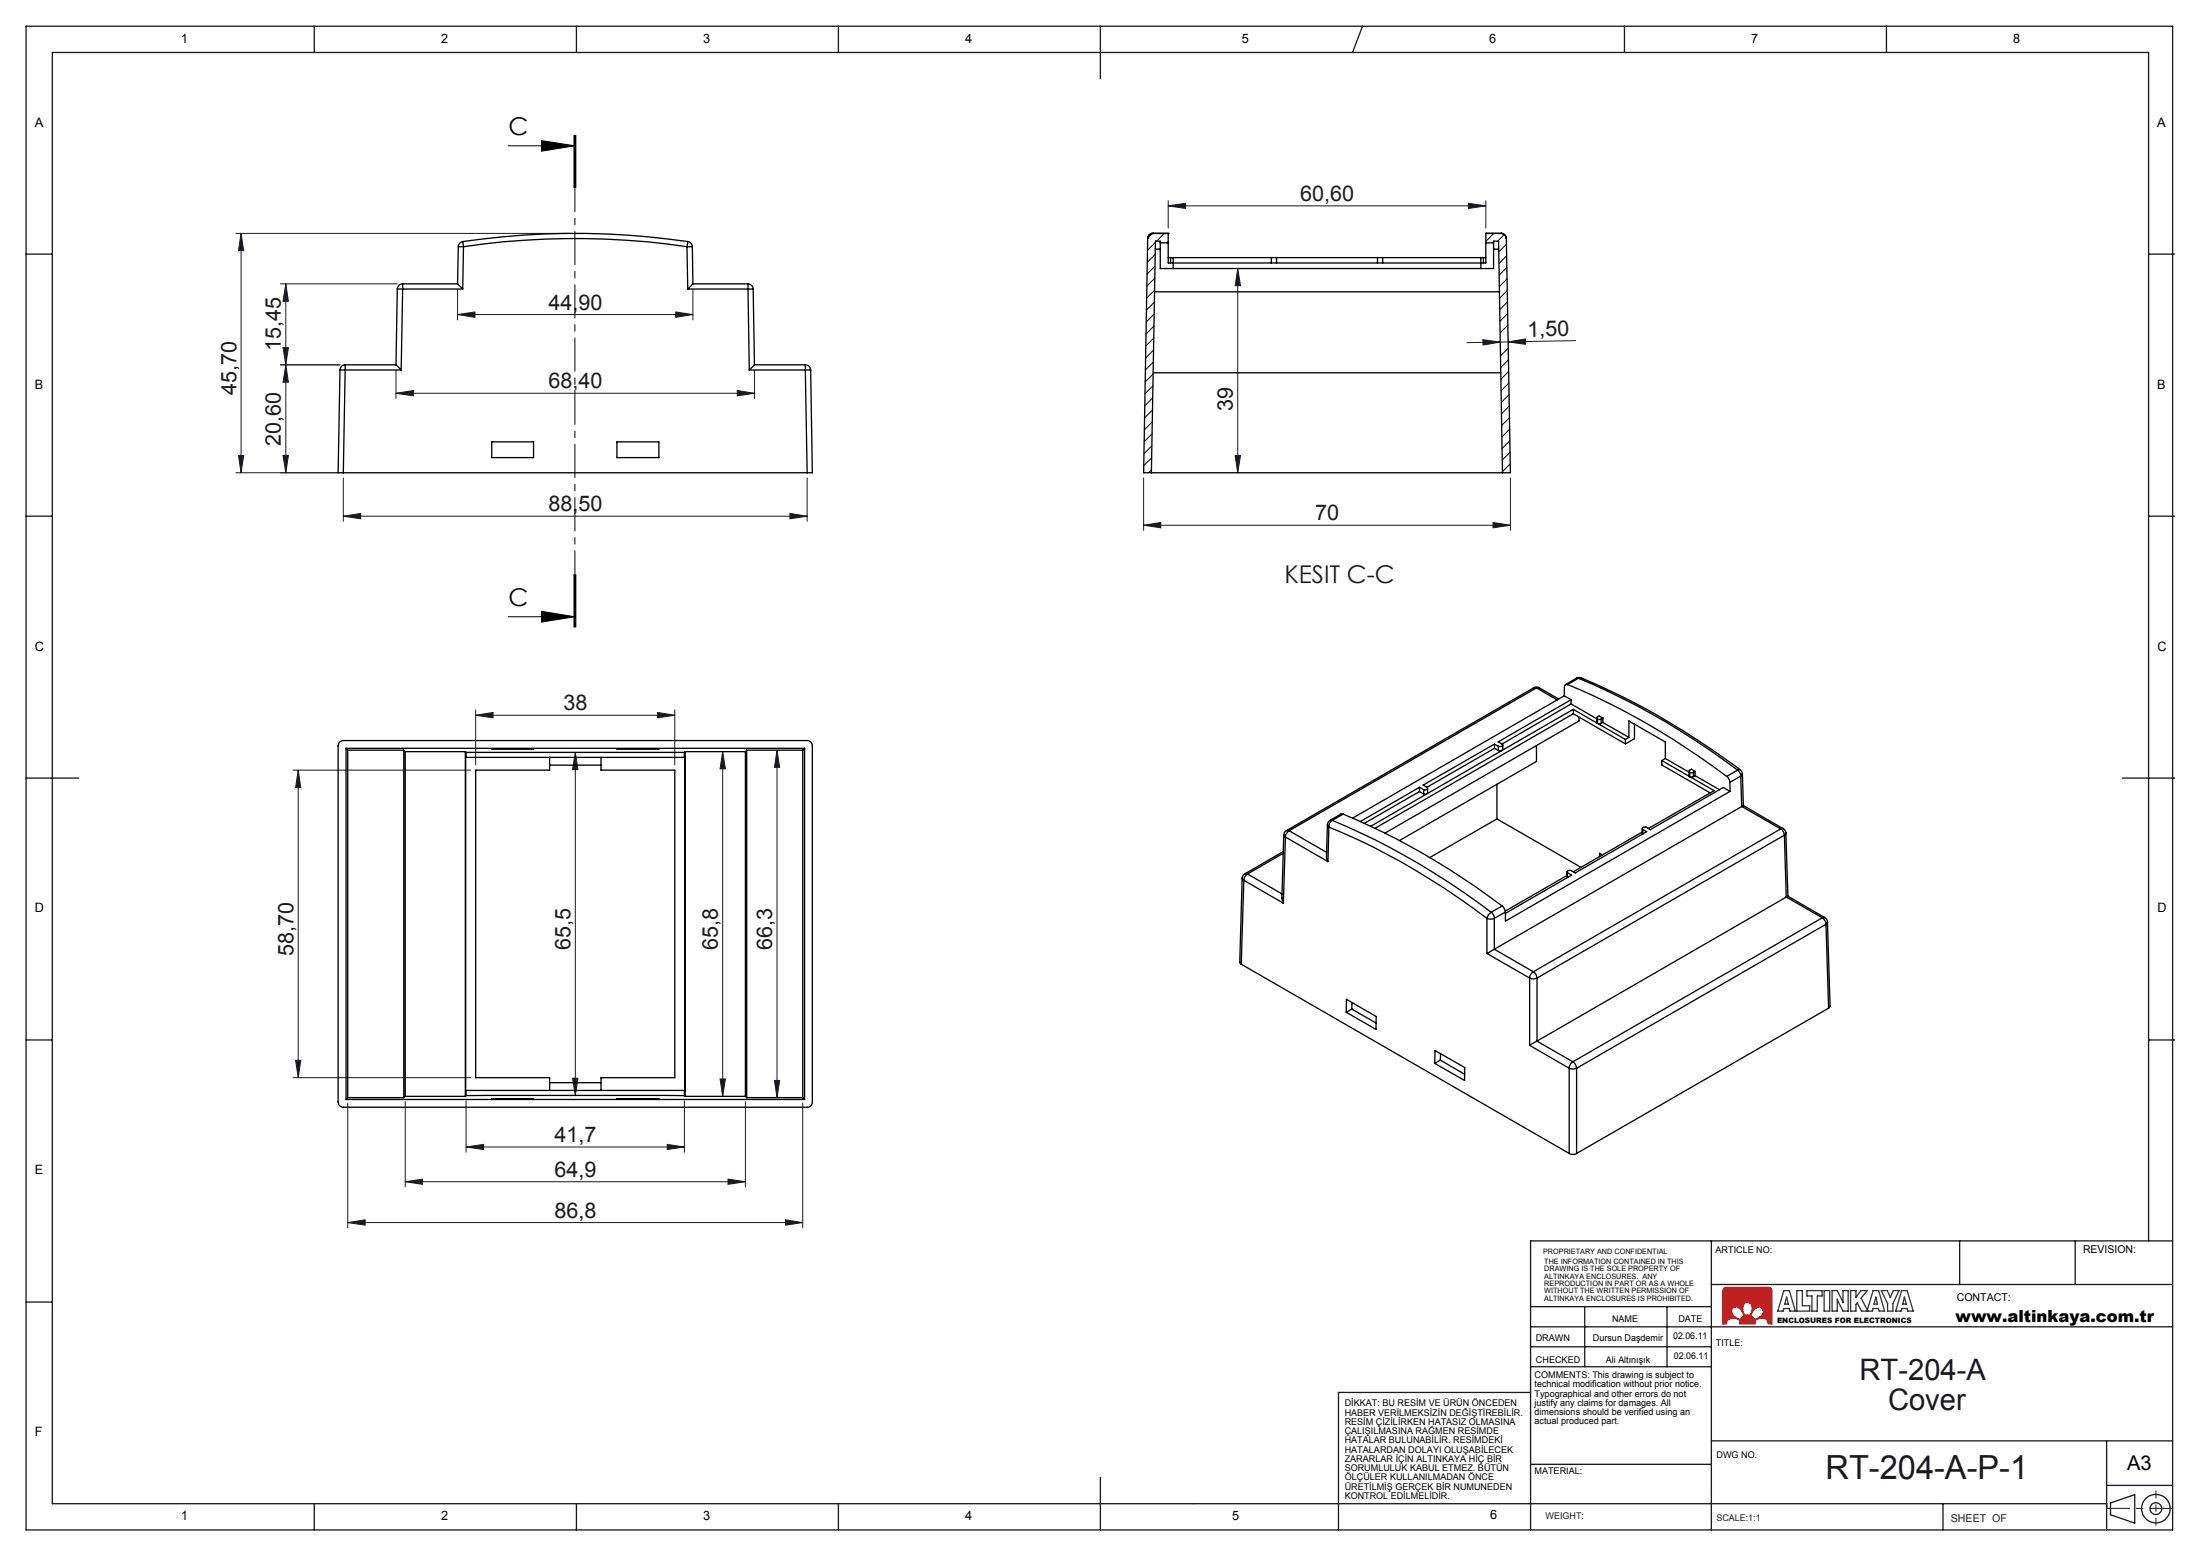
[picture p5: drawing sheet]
<svg xmlns="http://www.w3.org/2000/svg" width="420mm" height="297mm" viewBox="0 0 420 297" stroke-linecap="round" stroke-linejoin="round" font-family="sans-serif">
<path d="M329 245.8l.4-.1h8.1l.5 .2 .1 .4v6.4h-.7l-.4-.9-.7-.2-1.4 .4 .1 .7h-3.1l.1-.7-1.4-.4-.9 .3-.2 .8h-.7v-6.4zM330.6 249.7l.8-.3 .7 .5 .6 1.2-.6 .7-1.3-.7-.4-.8zM332.8 248.8l.6-.3 .8 .4 .2 .8-.5 1.3h-.9l-.3-.6-.1-.7zM334.8 249.9l.9-.5 .5 .3 .3 .8-.4 .6-1.3 .7-.6-.7 .2-.6z" fill="none" stroke="#e13800" stroke-width=".19"/>
<g fill="none" stroke="#191924" stroke-width=".25">
<path d="M5 5h409.6v287h-409.6zM60 5v5M110 5v5M160 5v5M210 5v10M260 5l-1.9 5M310 5v5M360 5v5M5 48.5h5M410 48.5h5M5 98.5h5M410 98.5h5"/>
<path d="M5 148.5h10M405 148.5h10M5 198.5h5M410 198.5h5M326.6 236.9v55.1M373.9 236.8v8.4M396 236.8v8.4M410 236.9v-226.9h-400v277h392M414.6 236.9h-122.5v55.1M5 248.5h5M292.1 249.4h34.5M292.1 253.3h122.5"/>
<path d="M292.1 257.1h34.5M302.4 249.4v11.5M318.1 249.4v11.5M326.6 245.2h88M292.1 265.8h-36.7v26.2M292.1 260.9h34.5M292.1 279.5h34.5M326.6 275h88M402 275v17M60 287v5M110 287v5M160 287v5"/>
<path d="M210 282v10M370.8 287v5M402 283.5h12.6"/>
</g>
<path d="M334.7 250a.98 .98 0 0 1 .9-.6 .98 .98 0 0 1 .9 .6 1.68 1.68 0 0 1-1.7 1.7l-.3-.3a.51 .51 0 0 1-.1-.9zM330.6 249.7a1.15 1.15 0 0 1 1.8 .6l.1 .2a.56 .56 0 0 1 .2 .5 .56 .56 0 0 1-.4 .5 .53 .53 0 0 1-.4 .3 .53 .53 0 0 1-.5-.3l-.5-.3a1.05 1.05 0 0 1-.3-1.5zM329 245.8l-.2 .4v6.5h.7v-.2a1.21 1.21 0 0 1 1.8-.8 .53 .53 0 0 1 .6 .6v.4h3.1v-.3a.46 .46 0 0 1 0-.5 .46 .46 0 0 1 .5-.1l.6-.2 .6 .1a.83 .83 0 0 1 .7 1h.7v-6.4l-.2-.5-.2-.1h-8.5zM332.9 248.7a.97 .97 0 0 1 1.1 .1 .97 .97 0 0 1 .3 1.1l-.1 .6a.44 .44 0 0 1-.6 .5h-.2a.45 .45 0 0 1-.5 0 .45 .45 0 0 1-.2-.5l-.1-1.1z" fill-rule="evenodd" fill="#f00"/>
<path d="M97 27.8h12.7M103.3 26.8l6.4 1-6.4 1.1zM109.5 25.8v10zM109.7 25.8v10M109.9 25.8v10M97 117.7h12.7M103.3 116.7l6.4 1-6.4 1zM109.5 109.7v10M109.7 109.7v10M109.9 109.7v10" fill="none" stroke="#000" stroke-width=".19"/>
<g fill="none" stroke="#191924" stroke-width=".25">
<path d="M402.7 286.9l4.7-1.6v5.4l-4.7-1.6z"/>
<circle cx="411.4" cy="288" r="2.72"/>
<circle cx="411.4" cy="288" r="1.13"/>
</g>
<path d="M340.4 246.3h1.1l1.1 4h-1l-.2-.5h-1l-.1 .5h-1.1zM340.9 247.6l.3 1.3h-.6zM342.9 246.3h1v2.9h1.4v1.1h-2.4zM344.8 246.3h2.9v1.1h-.9v2.9h-1v-2.9h-1zM348.1 246.3h1v4h-1zM349.6 246.3h1l1.1 2.4v-2.4h1v4h-1l-1.1-2.4v2.4h-1zM356.3 250.3l1.1-4h1.1l1.1 4h-1l-.1-.5h-1.1l-.1 .5h-2.1l-.8-1.6-.2 .3v1.3h-1.1v-4h1.1v1.3l.9-1.3h1.2l-1.2 1.5 1.3 2.5M358 247.6l.3 1.3h-.7zM359 246.3h1.2l.5 1.4 .6-1.4h1.1l-1.2 2.5v1.5h-1v-1.5zM362.9 246.3h1l1.2 4h-1.1l-.1-.5h-1l-.1 .5h-1.1zM363.4 247.6l.3 1.3h-.6z" fill="none" stroke="#373737" stroke-width=".25"/>
<g fill="none" stroke="#191924" stroke-width=".19">
<path d="M222.9 39.3l3.3-.5v1zM222.9 38.3v5.2M222.9 39.3h60.6M280.2 38.8l3.3 .5-3.3 .5zM283.5 38.3v5.2M45 44.6h63.8M46 44.6l.5 3.2h-1zM46 44.6v45.6M53.5 54.2h22.3M54.5 54.2v36M54.5 54.2l.5 3.3h-1zM87.3 55.2v5.9"/>
<path d="M128.9 59.5l3.3 .5-3.3 .6zM132.2 55.2v5.9M236.2 51.3v38.9M236.2 51.3l.5 3.2h-1zM53.5 69.6h11.4M54 66.4h1l-.5 3.2zM54.5 69.6l.5 3.4h-1zM75.6 75.1l3.3-.6v1.1zM75.6 70.7v5.4M75.6 75.1h68.4M87.3 60l3.3-.5v1.1zM87.3 60h44.9"/>
<path d="M140.7 74.5l3.3 .6-3.3 .5zM144 70.7v5.4M283 64.8l3.3 .5-3.3 .6zM286.3 65.3l-6.4 .1M287.8 65.3l3.3-.6v1zM287.8 65.3h-1.5M300.7 65l-12.9 .3M45 90.2h19.5M45.5 87h1l-.5 3.2zM54 87h1l-.5 3.2zM65.5 98.5l3.3-.5v1zM65.5 91.2v8.3"/>
<path d="M65.5 98.5h88.5M150.7 98l3.3 .5-3.3 .5zM154 91.2v8.3M218.2 91.2v10M235.7 87h1l-.5 3.2zM284.9 99.7l3.3 .6-3.3 .4zM288.2 91.2v10M218.2 100.3l3.3-.6v1zM218.2 100.3h70M90.8 136.5l3.3-.5v1zM90.8 135.5v10.5M90.8 136.5h38"/>
<path d="M125.5 136l3.3 .5-3.3 .5zM128.8 135.5v10.5M55.9 147h33.9M56.9 147v58.7M56.9 147l.5 3.3h-1zM108.8 143.6h.1M109.8 143.6v65.5M109.8 143.6l.5 3.3h-1zM137.9 143.5v65.8M137.9 143.5l.5 3.3h-1zM148.3 143.2v66.3M148.3 143.2l.5 3.3h-1z"/>
<path d="M55.9 205.7h33.9M56.4 202.4h1l-.5 3.3zM66.4 210.5v23.8M77.3 210.3v16.3M88.9 218.9l3.4-.5v1zM88.9 210.1v9.8M88.9 218.9h41.7M108.8 209.1h.1M109.3 205.8h1l-.5 3.3zM127.3 218.4l3.3 .5-3.3 .5zM130.6 210.1v9.8M137.4 205.9h1l-.5 3.4z"/>
<path d="M142.2 210.3v16.3M147.8 206.2h1l-.5 3.3zM153.2 210.5v23.8M66.4 233.4l3.3-.6v1.1zM66.4 233.4h86.8M77.3 225.6l3.3-.5v1zM77.3 225.6h64.9M138.9 225.1l3.3 .5-3.3 .5zM149.9 232.8l3.3 .6-3.3 .5z"/>
</g>
<path d="M109.7 119.7v-93.9" fill="none" stroke="#000" stroke-width=".19" stroke-dasharray="6.3 1.3 1.3 1.3" stroke-dashoffset="2"/>
<path d="M401.9 287.9h12.7" fill="none" stroke="#191924" stroke-width=".19" stroke-dasharray="15.2 1.3 1.3 1.3" stroke-dashoffset="10.8"/>
<path d="M411.4 284.6v6.5" fill="none" stroke="#191924" stroke-width=".19" stroke-dasharray="15.2 1.3 1.3 1.3" stroke-dashoffset="13.9"/>
<path d="M103.3 116.7l6.4 1-6.4 1zM103.3 26.8l6.4 1-6.4 1.1z" fill="#000"/>
<g fill="#191924">
<path d="M280.2 38.8l3.3 .5-3.3 .5zM222.9 39.3l3.3-.5v1z"/>
<path d="M284.9 99.7l3.3 .6-3.3 .4zM218.2 100.3l3.3-.6v1zM149.9 232.8l3.3 .6-3.3 .5zM66.4 233.4l3.3-.6v1.1zM127.3 218.4l3.3 .5-3.3 .5zM88.9 218.9l3.4-.5v1z"/>
<path d="M77.3 225.6l3.3-.5v1zM138.9 225.1l3.3 .5-3.3 .5z"/>
<path d="M65.5 98.5l3.3-.5v1zM150.7 98l3.3 .5-3.3 .5z"/>
<path d="M75.6 75.1l3.3-.6v1.1zM140.7 74.5l3.3 .6-3.3 .5z"/>
<path d="M87.3 60l3.3-.5v1.1zM128.9 59.5l3.3 .5-3.3 .6z"/>
<path d="M283 64.8l3.3 .5-3.3 .6zM287.8 65.3l3.3-.6v1z"/>
<path d="M54 66.4h1l-.5 3.2zM54.5 54.2l.5 3.3h-1zM235.7 87h1l-.5 3.2zM236.2 51.3l.5 3.2h-1z"/>
<path d="M45.5 87h1l-.5 3.2zM46 44.6l.5 3.2h-1z"/>
<path d="M54.5 69.6l.5 3.4h-1zM54 87h1l-.5 3.2zM56.9 147l.5 3.3h-1zM56.4 202.4h1l-.5 3.3zM109.8 143.6l.5 3.3h-1zM109.3 205.8h1l-.5 3.3zM137.9 143.5l.5 3.3h-1zM137.4 205.9h1l-.5 3.4zM148.3 143.2l.5 3.3h-1zM147.8 206.2h1l-.5 3.3z"/>
<path d="M90.8 136.5l3.3-.5v1zM125.5 136l3.3 .5-3.3 .5z"/>
</g>
<g fill="none" stroke="#000" stroke-width=".25">
<path d="M75.8 55.2h1M75.8 55.2l-.2 14.4M76.8 54.2v1M76.8 54.2a1.02 1.02 0 0 0-1 1M76.8 55.2l-.2 15.4M76.8 55.2h11.5M76.8 54.2h10.5M87.3 54.2l1 1M87.5 47.1h.9M87.5 47.1l-.2 7.1M88.3 46.1a1.05 1.05 0 0 0-.8 1M88.3 46.1l.1 1"/>
<path d="M88.3 46.1a148 148 0 0 1 42.9 0M88.4 47.1a146.1 146.1 0 0 1 42.7 0M88.4 47.1l-.1 8.1M131.1 47.1h1M131.1 47.1l.1 8.1M131.2 46.1l-.1 1M131.2 46.1a1.04 1.04 0 0 1 .9 1M131.2 55.2h11.5M132.1 47.1l.1 7.1M132.2 54.2l-1 1M132.2 54.2h10.5M142.7 55.2h1"/>
<path d="M142.7 54.2v1M142.7 54.2a.96 .96 0 0 1 1 1M142.7 55.2l.3 15.4M143.7 55.2l.3 14.4M219 45.5l-.8 44.7h70l-.8-44.7M220 44.6a.96 .96 0 0 0-1 .9M220 44.6a1.01 1.01 0 0 0-1 .9M220 44.6h.1M220 44.6h2.9M220.3 55.7h65.8M220.5 47.6h.9M221.4 46.4h1.5"/>
<path d="M222.9 44.6h.1M222.9 44.6v5.6h60.6v-5.6M222.9 49.2h.5M223.4 49.2h.5M223.4 49.2v1M223.9 49.2v2.1M223.9 49.2h18.7M242.6 49.2h1M242.6 49.2v1M243.6 49.2h19.3M243.6 49.2v1M262.9 49.2h.9"/>
<path d="M262.9 49.2v1M263.8 49.2h18.8M263.8 49.2v1M282.6 49.2h.5M282.6 49.2v2.1M283.1 49.2h.4M283.1 49.2v1M283.5 44.6h.1M283.5 44.6h3M283.5 46.4h1.5M285 47.6h1M286.5 44.6a1.03 1.03 0 0 1 .9 .9"/>
<path d="M286.5 44.6a1.01 1.01 0 0 1 .9 .9M286.5 44.6h.1M64.9 70.6h1M64.9 70.6l-.4 19.6h1M65.9 69.6a.96 .96 0 0 0-1 1M65.9 69.6v1M65.9 70.6l-.4 19.6M65.9 70.6h10.7M65.9 69.6h9.7M75.6 69.6l1 1M143 70.6h10.7M144 69.6l-1 1"/>
<path d="M144 69.6h9.7M153.7 70.6h1M153.7 69.6a1.02 1.02 0 0 1 1 1M153.7 69.6v1M153.7 70.6l.3 19.6M154.7 70.6l.3 19.6h-1M220.1 71.2h66.3M65.5 90.2h88.5M93.8 84.3h8v3h-8zM117.7 84.3h8v3h-8zM219.7 90.2l.8-44.2h.9v5.3h63.6v-5.3h1l.7 44.2M292.7 131.3l.5-.2 .5 .2"/>
<path d="M292.7 131.3h.5M292.7 131.3l-47.2 27.2M293.2 131.3l3.9 2.3M293.2 131.3l-47.2 27.3M293.7 131.3h-.5M293.7 131.3l3.7 2.1M298.5 132.8l1.3 .8M298.5 132.8l-40.4 23.4M299.1 130.7a.43 .43 0 0 0-.6 .4v1.7M299.1 130.7a137.2 137.2 0 0 1 30.4 17.5M299.8 133.6l-13.9 8 .8 .5a.46 .46 0 0 1-.2 .4 .46 .46 0 0 1-.6-.1M299.8 134.4l-13.2 7.6"/>
<path d="M299.8 134.4l4.9 2.8M299.8 133.6v.8M300.2 135.4l-38.7 22.3M300.2 135.4l10 5.7M300.2 135.4v.8M300.2 136.2l-37.8 21.9M300.2 136.2l10 5.8M300.8 129.5h.4M300.8 129.5l-2.1 1.2M301.2 129.5a139.2 139.2 0 0 1 30.4 17.5M301.2 129.5l-2.1 1.2M301.3 136.9v.7l-37 21.4"/>
<path d="M301.7 129.4a141 141 0 0 1 30.4 17.5M301.7 129.4l-.5-.1-.4 .2M301.7 129.4l-.5 .1M304.7 137.1v.8l.1 .2M304.8 138.1h.7M304.8 137.3h.7M304.8 137.3v.8M305.5 137.3v.8M305.9 137.1l-.7-.4-.5 .3 .1 .3M305.9 137.9l4.9 2.9M305.9 137.1v.8M305.9 137.9l-.4 .2"/>
<path d="M305.9 137.1l-.4 .2M311.9 138.2v2.8l-1.7 1M64.8 141.6l.5-.2h88.7a.96 .96 0 0 1 1 .9v68.1a.96 .96 0 0 1-1 .9h-88.5a.96 .96 0 0 1-1-.9v-68.1zM66 142.8h87.5M66 142.8v67.1M66 142.8l.4 .4M66.4 143.2v66.3M66.4 143.2h10.6M77 143.2l.3 .3M77 143.2v66.3M77.3 143.5h11.5M77.3 143.5v65.8"/>
<path d="M88.8 143.5l.1 .1M88.8 143.5v65.8M88.9 144.6h41.8v63.5h-41.8zM88.9 143.6h41.7M88.9 143.6v1M93.8 142.9h.1M93.8 142.9h8M101.8 142.9h.1M104.9 144.6v2.4h-14.1v58.7h14.1v2.4M104.9 146h9.8M114.7 144.6v2.4h14.1v58.7h-14.1v2.4M117.7 142.9h.1"/>
<path d="M117.7 142.9h8M125.7 142.9h.1M130.6 143.6v1M130.7 143.5h11.5M130.7 143.5l-.1 .1M130.7 143.5v65.8M142.2 143.5v65.8M142.5 143.2h10.7M142.5 143.2l-.3 .3M142.5 143.2v66.3M153.2 143.2v66.3M153.5 142.8v67.1"/>
<path d="M153.5 142.8l-.3 .4M245 159.3l-.4 12.1 .3 1M245 159.3l.3 .5M245.3 159.8l-.4 12.6M245.3 159.8l8.1 4.7M245.5 158.5l-.4 .4-.1 .4M245.5 158.5l.5 .1M246 158.6a1.62 1.62 0 0 0-.7 1.2M246 158.6l7.2 4.1M253.3 157.4l-.2 6.3 .3 .8M253.3 157.4l.3 .5M253.6 157.9a131.5 131.5 0 0 1 30.1 17.4"/>
<path d="M253.6 157.9l-.2 6.6M253.8 156.6l-.4 .3-.1 .5M253.8 156.6h.4M254.2 156.6a1.43 1.43 0 0 0-.6 1.3M254.2 156.6a138 138 0 0 1 30.4 17.5M256.3 155.4a138 138 0 0 1 30.3 17.5M256.3 155.4h-.4l-2.1 1.2M256.3 155.4l-2.1 1.2M270.9 151.1l-10.6 6.1M270.9 151.1l.8 .4M270.9 150.3l.8 .4M270.9 150.3l-11.3 6.5"/>
<path d="M270.9 150.3v.8M271.7 150.7v.8M272.4 150.5l-.1 1h-.6M285.2 142l-13.6 7.9 .7 .4a.39 .39 0 0 1-.1 .5 .39 .39 0 0 1-.5-.1M285.2 142.8l-12.9 7.5M285.2 142.8l.7 .5M285.2 142l.7 .4M285.2 142v.8M285.6 149.7v6.6M285.6 156.3l16.1 9.3M285.6 156.3l-12.8 7.4M285.9 142.4v.9"/>
<path d="M286.8 142.2l-.1 1-.5 .1h-.3M293.2 142.3v3l-26.1 15.1M310.2 141.1v.9M310.8 140.8v-3.2l7 4v3.2M310.8 140.8l-.6 .3M313.4 158.1l.1 1.1M313.4 158.8l-13.2 7.6M313.5 158.3l.7 .4-13.6 7.9-.7-.4a.46 .46 0 0 0-.5-.1 .46 .46 0 0 0-.3 .4M313.5 159.2h.1M313.5 158.3v.9M317.1 145.2l5.3 3M317.1 145.2v.8l9.2 5.3"/>
<path d="M317.8 144.8l4.5 2.6M317.8 144.8l-.7 .4M322.3 147.2v.9l.1 .1M322.4 148.2h.7M322.4 147.4h.7M322.4 148.2l4.7 2.7-12.6 7.2M322.4 147.4v.8M323.1 147.4v.8M323.5 147.2l-.7-.4-.5 .3 .1 .3M323.5 148.1l-.4 .1M323.5 148.1l4.6 2.6M323.5 147.2v.9"/>
<path d="M323.5 147.2l-.4 .2M329.5 148.2l.3 .4 .3 .7M330.1 149.3v1.8M330.1 151.1l-1.3-.8-13.9 8.1-.8-.5a.38 .38 0 0 0-.5-.1 .38 .38 0 0 0-.1 .5M330.1 151.1l-42.8 24.7v-1.7M331.6 147l.3 .4 .3 .7M331.6 147l-2.1 1.2M332.1 146.9l.2 .3 .2 .5M332.1 146.9l-.5 .1M332.2 148.1l-2.1 1.2M332.2 148.1l.2 5.8M332.4 153.9l-47.2 27.3"/>
<path d="M332.4 153.9h.1M332.4 153.9l7.4 4.3M332.5 147.7l-.3 .4M332.5 147.7l.2 6.1M332.7 153.8l-.3 .1M332.7 153.8l7.6 4.4M339.8 158.2a1.62 1.62 0 0 1 .7 1.2M339.8 158.2l-47.2 27.3M340.3 158.2l.4 .4 .1 .4M340.3 158.2h-.5M340.5 159.4l-47.2 27.3M340.5 159.4l.4 11.8"/>
<path d="M340.8 159l-.3 .4M340.8 159l.4 12.1M237 167.6l-.4 16.1 .3 .3M237 167.6l.3 .4M237.3 168l7.6 4.4M237.3 168l-.4 16M237.6 166.8l-.4 .3-.2 .5M237.6 166.8h.5M238.1 166.8a1.62 1.62 0 0 0-.8 1.2M238.1 166.8l6.6 3.8M244.9 162.9l-6.8 3.9M244.9 162.5l-7.3 4.3"/>
<path d="M283.7 175.3l.6 .1 .9-.1M283.7 175.3v6.7M284.6 174.1a1.73 1.73 0 0 0-.9 1.2M284.6 174.1a1.38 1.38 0 0 1 .6 1.2M285.2 175.3v5.9M286.6 172.9a1.55 1.55 0 0 1 .7 1.2M286.6 172.9l-2 1.2M287.3 174.1l-2.1 1.2M299 166.4l.1 1M299 167.1l-11.8 6.8M299.1 166.5l.8 .5-12.6 7.3M299.1 167.4h.1"/>
<path d="M299.1 166.5v.9M305.8 163.2l-.6-.3v.6M340.9 171.2l-47.6 27.5M340.9 171.2h.1M340.9 171.2l6.8 4M341.2 171.1l-.3 .1M341.2 171.1l7 4.1M347.7 175.2a1.6 1.6 0 0 1 .7 1.2M347.7 175.2l-47.6 27.5M348.2 175.2l.5 .4v.4M348.2 175.2h-.5M348.4 176.4l-47.6 27.5"/>
<path d="M348.4 176.4l.5 16M348.7 176l.5 16-.3 .4M348.7 176l-.3 .4M236.9 184l62.5 36.2M256.9 190.7l5.7 3.3v2.5l-5.7-3.3zM258 192.6l-1.1 .6M258 192.6l4.6 2.7M258 191.3v1.3M283.7 182l8.2 4.7M285.2 181.2l-1.5 .8M285.2 181.2h.1M285.2 181.2l7.4 4.3"/>
<path d="M291.9 186.7a1.5 1.5 0 0 0 1.4 0M291.9 186.7v12.8M291.9 199.5l7.5 4.4M292.6 185.5a1.47 1.47 0 0 1 .7 1.2M292.6 185.5a1.47 1.47 0 0 0-.7 1.2M293.3 198.7l-1.4 .8M293.3 198.7h.1M293.3 198.7l6.8 4M293.3 186.7v12M348.9 192.4l-48.1 27.8M66 209.9h87.5M66.4 209.5l-.4 .4"/>
<path d="M66.4 209.5h10.6M77.3 209.3l-.3 .2M77.3 209.3h11.5M88.9 209.1h41.7M88.9 209.1l-.1 .2M88.9 208.1v1M93.8 209.8h8zM104.9 206.7h9.8M117.7 209.8h8zM130.6 209.1l.1 .2M130.6 208.1v1M130.7 209.3h11.5"/>
<path d="M142.2 209.3l.3 .2M142.5 209.5h10.7M153.2 209.5l.3 .4M273.8 200.5l5.7 3.3v2.4l-5.7-3.2zM274.8 202.3l-1 .7M274.8 202.3l4.7 2.7M274.9 201.1l-.1 1.2M299.4 203.9l.5 .1 .9-.1M299.4 203.9v16.3M300.1 202.7a1.6 1.6 0 0 1 .7 1.2M300.1 202.7a1.6 1.6 0 0 0-.7 1.2M300.8 203.9v16.3"/>
<path d="M299.4 220.2a1.5 1.5 0 0 0 1.4 0"/>
</g>
<g fill="none" stroke="#000" stroke-width=".19">
<path d="M219.9 44.6l-.9 .9M220.2 59.9l-1.5 1.6M220.3 57.7l-1.5 1.5M220.3 55.4l-1.5 1.5M220.4 53.1l-1.6 1.5M220.4 50.8l-1.5 1.5M220.5 48.5l-1.6 1.6M220.5 46.2l-1.5 1.6M222.2 44.6l-1.5 1.4M222.9 46.1l-.3 .3M285 44.6l-1.5 1.5M287.1 44.8l-1.3 1.2"/>
<path d="M287.4 46.6l-1.4 1.5M287.5 48.8l-1.5 1.5M287.5 51l-1.4 1.5M287.6 53.2l-1.5 1.5M287.6 55.5l-1.5 1.4M287.7 57.6l-1.5 1.5M287.7 59.9l-1.5 1.4M219.9 78.2l-1.5 1.6M220 75.9l-1.6 1.6M220 73.7l-1.5 1.5M220.1 71.4l-1.6 1.5M220.1 69.1l-1.6 1.5"/>
<path d="M220.1 66.8l-1.5 1.5M220.2 64.5l-1.5 1.5M220.2 62.2l-1.5 1.6M287.7 62.1l-1.5 1.4M287.8 66.5l-1.5 1.4M287.8 68.7l-1.4 1.5M287.9 70.9l-1.5 1.5M287.9 73.1l-1.4 1.5M288 75.3l-1.5 1.5M288 77.5l-1.5 1.5M288 79.7l-1.4 1.5M219.7 89.7l-.6 .5"/>
<path d="M219.8 87.4l-1.6 1.5M219.8 85.1l-1.5 1.5M219.9 82.8l-1.6 1.5M219.9 80.5l-1.5 1.6M288.1 81.9l-1.5 1.5M288.1 84.1l-1.5 1.5M288.1 86.4l-1.4 1.4M288.2 88.5l-1.5 1.5"/>
</g>
<text font-size="6.3" fill="#191924" x="348.3" y="282.4">RT-204-A-P-1</text>
<g font-size="5.6" fill="#191924">
<text x="354.9" y="263.4">RT-204-A</text>
<text x="360.3" y="269.1">Cover</text>
</g>
<g font-size="4.7">
<text x="97" y="25.7">C</text>
<text x="97" y="115.6">C</text>
</g>
<text font-size="4.7" fill="#191924" x="245.1" y="111.4">KESIT C-C</text>
<g font-size="4.1" fill="#191924">
<text x="248.1" y="38.4">60,60</text>
<text x="104.6" y="59.1">44,90</text>
<text x="291.5" y="64.2" transform="rotate(-1 291.5 64.2)">1,50</text>
<text x="53.6" y="67.1" transform="rotate(-90 53.6 67.1)">15,45</text>
<text x="45.1" y="75.3" transform="rotate(-90 45.1 75.3)">45,70</text>
<text x="104.6" y="74.1">68,40</text>
<text x="235.3" y="78.4" transform="rotate(-90 235.3 78.4)">39</text>
<text x="53.6" y="85.1" transform="rotate(-90 53.6 85.1)">20,60</text>
<text x="104.6" y="97.6">88,50</text>
<text x="250.9" y="99.3">70</text>
<text x="107.5" y="135.6">38</text>
<text x="56" y="182.5" transform="rotate(-90 56 182.5)">58,70</text>
<text x="108.9" y="181.3" transform="rotate(-90 108.9 181.3)">65,5</text>
<text x="137" y="181.3" transform="rotate(-90 137 181.3)">65,8</text>
<text x="147.4" y="181.3" transform="rotate(-90 147.4 181.3)">66,3</text>
<text x="105.8" y="218">41,7</text>
<text x="105.8" y="224.6">64,9</text>
<text x="105.8" y="232.4">86,8</text>
</g>
<text font-size="3.9" x="405.9" y="280.6">A3</text>
<text font-size="3.2" x="373.2" y="252.4">www.altinkaya.com.tr</text>
<g font-size="2.5">
<text x="34.6" y="8.2">1</text>
<text x="84.2" y="8.2">2</text>
<text x="134.2" y="8.2">3</text>
<text x="184.2" y="8.2">4</text>
<text x="237" y="8.2">5</text>
<text x="284.2" y="8.2">6</text>
<text x="334.2" y="8.2">7</text>
<text x="384.2" y="8.2">8</text>
<text x="6.7" y="24.2">A</text>
<text x="411.7" y="24.2">A</text>
<text x="6.7" y="74.2">B</text>
<text x="411.7" y="74.2">B</text>
<text x="6.7" y="124.2">C</text>
<text x="411.7" y="124.2">C</text>
<text x="6.7" y="174.2">D</text>
<text x="411.7" y="174.2">D</text>
<text x="6.7" y="224.2">E</text>
<text x="6.7" y="274.2">F</text>
<text x="34.6" y="290.2">1</text>
<text x="84.2" y="290.2">2</text>
<text x="134.2" y="290.2">3</text>
<text x="184.2" y="290.2">4</text>
<text x="235.1" y="290.2">5</text>
<text x="284.3" y="289.9">6</text>
</g>
<g font-size="2.1">
<text x="397.5" y="239.2">REVISION:</text>
<text x="373.4" y="248.2">CONTACT:</text>
</g>
<text font-size="2.1" fill="#191924" x="372.3" y="290.6">SHEET OF</text>
<g font-size="1.8">
<text x="327.4" y="239.2">ARTICLE NO:</text>
<text x="293" y="256">DRAWN</text>
<text x="304" y="256">Dursun Daşdemir</text>
<text x="307.6" y="252.3">NAME</text>
<text x="319.3" y="255.7">02.06.11</text>
<text x="320.3" y="252.3">DATE</text>
<text x="327.4" y="256.9">TITLE:</text>
<text x="292.8" y="263">COMMENTS: This drawing is subject to</text>
<text x="293.1" y="260.1">CHECKED</text>
<text x="306.4" y="260.1">Ali Altınışık</text>
<text x="319.4" y="259.4">02.06.11</text>
<text x="256.6" y="268.4">DİKKAT: BU RESİM VE ÜRÜN ÖNCEDEN</text>
<text x="292.8" y="264.8">technical modification without prior notice.</text>
<text x="292.8" y="266.6">Typographical and other errors do not</text>
<text x="292.8" y="268.3">justify any claims for damages. All</text>
<text x="256.6" y="270.2">HABER VERİLMEKSİZİN DEĞİŞTİREBİLİR.</text>
<text x="256.6" y="272">RESİM ÇİZİLİRKEN HATASIZ OLMASINA</text>
<text x="256.6" y="273.7">ÇALIŞILMASINA RAĞMEN RESİMDE</text>
<text x="256.6" y="275.5">HATALAR BULUNABİLİR. RESİMDEKİ</text>
<text x="292.8" y="270.1">dimensions should be verified using an</text>
<text x="292.8" y="271.9">actual produced part.</text>
<text x="256.6" y="277.3">HATALARDAN DOLAYI OLUŞABİLECEK</text>
<text x="256.6" y="279">ZARARLAR İÇİN ALTINKAYA HİÇ BİR</text>
<text x="256.6" y="280.8">SORUMLULUK KABUL ETMEZ. BÜTÜN</text>
<text x="292.8" y="281.3">MATERIAL:</text>
<text x="327.6" y="278.3">DWG NO.</text>
<text x="256.6" y="282.5">ÖLÇÜLER KULLANILMADAN ÖNCE</text>
<text x="256.6" y="284.3">ÜRETİLMİŞ GERÇEK BİR NUMUNEDEN</text>
<text x="256.6" y="286.1">KONTROL EDİLMELİDİR.</text>
</g>
<g font-size="1.8" fill="#191924">
<text x="294.9" y="289.9">WEIGHT:</text>
<text x="327.6" y="290.3">SCALE:1:1</text>
</g>
<g font-size="1.4">
<text x="294.5" y="239.3">PROPRIETARY AND CONFIDENTIAL</text>
<text x="294.7" y="241.2">THE INFORMATION CONTAINED IN THIS</text>
<text x="294.7" y="242.6">DRAWING IS THE SOLE PROPERTY OF</text>
<text x="294.7" y="244">ALTINKAYA ENCLOSURES. ANY</text>
<text x="294.7" y="245.5">REPRODUCTION IN PART OR AS A WHOLE</text>
<text x="294.7" y="246.9">WITHOUT THE WRITTEN PERMISSION OF</text>
<text x="294.7" y="248.3">ALTINKAYA ENCLOSURES IS PROHIBITED.</text>
<text x="339.1" y="252.6">ENCLOSURES FOR ELECTRONICS</text>
</g>
</svg>
